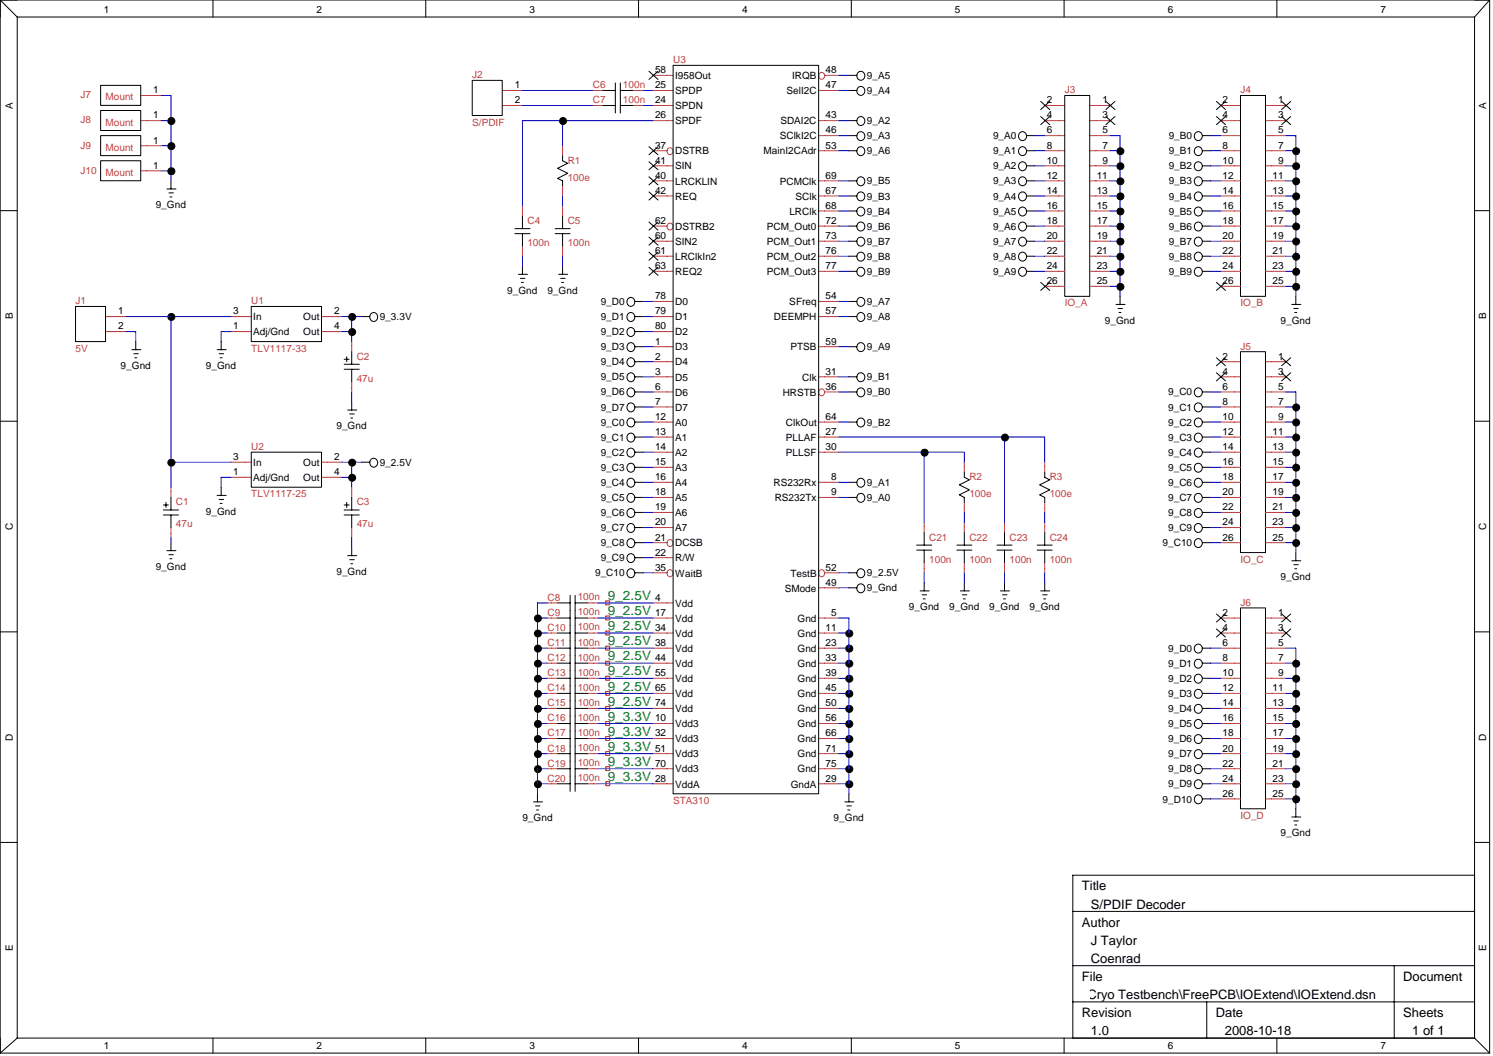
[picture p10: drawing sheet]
<svg xmlns="http://www.w3.org/2000/svg" width="297mm" height="210mm" viewBox="0 0 297 210" stroke-linecap="round" stroke-linejoin="round" font-family="sans-serif">
<g fill="none" stroke="#c04040" stroke-width=".2">
<path d="M28 19h4M99.9 18h4M117.9 18h2M125.9 18h2M129.9 18h4M129.9 15h4M162.9 18h4M164.1 15h2.8M28 24h4M28 29h4M28 34h4M99.9 21h4"/>
<path d="M111.9 29v2M111.9 37v2M117.9 21h2M125.9 21h2M129.9 21h4M129.9 24h4M129.9 30h2.8M129.9 36h4M129.9 33h4M129.9 39h4M162.9 24h4M162.9 30h4"/>
<path d="M162.9 36h4M162.9 39h4M162.9 27h4M207.9 21h3.9M207.9 24h3.9M207.9 30h3.9M207.9 36h3.9M207.9 33h3.9M207.9 39h3.9M207.9 27h3.9M216.8 21h4M216.8 24h4"/>
<path d="M216.8 30h4M216.8 36h4M216.8 33h4M216.8 39h4M216.8 27h4M242.8 21h4M242.8 24h4M242.8 30h4M242.8 36h4M242.8 33h4M242.8 39h4M242.8 27h4"/>
<path d="M251.8 21h4M251.8 24h4M251.8 30h4M251.8 36h4M251.8 33h4M251.8 39h4M251.8 27h4M103.9 41v2M103.9 49v1.9M111.9 41v2M111.9 49v1.9M129.9 59.9h4"/>
<path d="M129.9 48h4M129.9 50.9h4M129.9 45h2.8M129.9 54h4M162.9 59.9h4M162.9 48h4M162.9 50.9h4M162.9 45h4M162.9 54h4M162.9 42h4M207.9 48h3.9M207.9 50.9h3.9"/>
<path d="M207.9 45h3.9M207.9 54h3.9M207.9 42h3.9M207.9 56.9h3.9M216.8 48h4M216.8 50.9h4M216.8 45h4M216.8 54h4M216.8 42h4M216.8 56.9h4M242.8 48h4M242.8 50.9h4"/>
<path d="M242.8 45h4M242.8 54h4M242.8 42h4M242.8 56.9h4M251.8 48h4M251.8 50.9h4M251.8 45h4M251.8 54h4M251.8 42h4M251.8 56.9h4M21 62.9h4M21 65.9h4"/>
<path d="M46 62.9h4M46 65.9h4M64 62.9h4M64 65.9h4M70 67.9v2M70 75.9v2M129.9 68.9h4M129.9 71.9h4M129.9 74.9h4M129.9 77.9h4M129.9 62.9h4M129.9 65.9h4"/>
<path d="M162.9 68.9h4M162.9 74.9h4M162.9 62.9h4M164.1 77.9h2.8M242.8 71.9h4M242.8 74.9h4M242.8 77.9h4M251.8 71.9h4M251.8 74.9h4M251.8 77.9h4M34 96.9v2M46 91.9h4"/>
<path d="M46 94.9h4M64 91.9h4M64 94.9h4M70 96.9v2M129.9 80.9h4M129.9 95.9h4M129.9 98.9h4M129.9 83.9h4M129.9 86.9h4M129.9 89.9h4M129.9 92.9h4M162.9 95.9h4"/>
<path d="M162.9 98.9h4M162.9 83.9h4M162.9 86.9h4M162.9 89.9h4M191.9 91.9v2M191.9 99.9v2M207.9 91.9v2M207.9 99.9v2M242.8 80.9h4M242.8 95.9h4M242.8 98.9h4M242.8 83.9h4"/>
<path d="M242.8 86.9h4M242.8 89.9h4M242.8 92.9h4M251.8 80.9h4M251.8 95.9h4M251.8 98.9h4M251.8 83.9h4M251.8 86.9h4M251.8 89.9h4M251.8 92.9h4M34 104.9v2M70 104.9v2"/>
<path d="M108.9 119.9h2M116.9 119.9h2M129.9 119.9h4M129.9 101.9h4M129.9 104.9h4M129.9 107.9h2.8M129.9 110.9h4M129.9 113.9h2.8M162.9 116.9h4M163.1 113.5a.62 .62 0 0 1 .8 .1 .62 .62 0 0 1 0 .8 .62 .62 0 0 1-.8 .1 .82 .82 0 0 1 0-1zM164.1 113.9h2.8M183.9 103.9v2"/>
<path d="M183.9 111.9v2M191.9 103.9v2M191.9 111.9v2M199.9 103.9v2M199.9 111.9v2M207.9 103.9v2M207.9 111.9v2M242.8 101.9h4M242.8 104.9h4M242.8 107.9h4M251.8 101.9h4M251.8 104.9h4"/>
<path d="M251.8 107.9h4M108.9 122.9h2M108.9 125.9h2M108.9 128.9h2M108.9 131.9h2M108.9 134.9h2M108.9 137.9h2M116.9 122.9h2M116.9 125.9h2M116.9 128.9h2M116.9 131.9h2M116.9 134.9h2"/>
<path d="M116.9 137.9h2M129.9 122.9h4M129.9 125.9h4M129.9 128.9h4M129.9 131.9h4M129.9 134.9h4M129.9 137.9h4M162.9 122.9h4M162.9 125.9h4M162.9 128.9h4M162.9 131.9h4M162.9 134.9h4"/>
<path d="M162.9 137.9h4M242.8 122.9h4M242.8 125.9h4M242.8 128.9h4M242.8 131.9h4M242.8 134.9h4M242.8 137.9h4M251.8 122.9h4M251.8 125.9h4M251.8 128.9h4M251.8 131.9h4M251.8 134.9h4"/>
<path d="M251.8 137.9h4M108.9 143.9h2M108.9 155.9h2M108.9 146.9h2M108.9 140.9h2M108.9 149.9h2M108.9 152.9h2M116.9 143.9h2M116.9 155.9h2M116.9 146.9h2M116.9 140.9h2M116.9 149.9h2"/>
<path d="M116.9 152.9h2M129.9 143.9h4M129.9 155.9h4M129.9 146.9h4M129.9 140.9h4M129.9 149.9h4M129.9 152.9h4M162.9 143.9h4M162.9 155.9h4M162.9 146.9h4M162.9 140.9h4M162.9 149.9h4"/>
<path d="M162.9 152.9h4M242.8 143.9h4M242.8 155.9h4M242.8 146.9h4M242.8 140.9h4M242.8 149.9h4M242.8 152.9h4M242.8 158.9h4M251.8 143.9h4M251.8 155.9h4M251.8 146.9h4M251.8 140.9h4"/>
<path d="M251.8 149.9h4M251.8 152.9h4M251.8 158.9h4"/>
<circle cx="163.4" cy="15" r=".63"/>
<circle cx="133.3" cy="30" r=".64"/>
<circle cx="133.3" cy="45" r=".64"/>
<circle cx="163.4" cy="78" r=".63"/>
<circle cx="133.3" cy="114" r=".64"/>
<circle cx="133.3" cy="108" r=".64"/>
</g>
<g fill="none" stroke="#000" stroke-width=".2">
<path d="M0 0h296.4M0 0v209.4M0 0l3.4 3.4M3.4 3.4h290M3.4 3.4v203M20 17h8v4h-8zM42.4 0v3.4M84.7 0v3.4M94 16h5.9v7h-5.9zM119.9 18h2.5M122.4 16.5v6M123.4 18h2.5"/>
<path d="M123.4 16.5v6M127 0v3.4M129.1 14.2l1.8 1.6M130.9 14.2l-1.8 1.6M133.9 13h29v144.8h-29zM168.9 15h1.6M168.9 18h1.6M169.4 0v3.4M211.7 0v3.4M211.8 19h5v39.9h-5zM246.8 19h5v39.9h-5zM254 0v3.4"/>
<path d="M293.4 3.4v203M296.4 0v209.4M296.4 0l-3 3.4M20 22h8v4h-8zM20 27h8v3.9h-8zM20 32h8v3.9h-8zM33.2 37.6h1.8M33.6 38.4h.9M33.8 39.2h.4M34 36v1.6M111.9 31v1l1 .5-2 1 2 1-2 1 1 .5v1M119.9 21h2.5"/>
<path d="M123.4 21h2.5M129.1 29.2l1.8 1.6M129.1 32.2l1.8 1.6M129.1 35.2l1.8 1.6M129.1 38.2l1.8 1.6M130.9 29.2l-1.8 1.6M130.9 32.2l-1.8 1.6M130.9 35.2l-1.8 1.6M130.9 38.2l-1.8 1.6M168.9 27h1.6M168.9 30h1.6M168.9 36h1.6"/>
<path d="M168.9 39h1.6M168.9 24h1.6M204.3 27h1.5M204.3 30h1.5M204.3 33h1.5M204.3 36h1.5M204.3 39h1.5M207 20.2l1.8 1.6M207 23.2l1.8 1.6M208.8 20.2l-1.8 1.6M208.8 23.2l-1.8 1.6M220 23.2l1.8 1.6"/>
<path d="M220 20.2l1.8 1.6M221.8 23.2l-1.8 1.6M221.8 20.2l-1.8 1.6M239.2 27h1.6M239.2 30h1.6M239.2 33h1.6M239.2 36h1.6M239.2 39h1.6M242 20.2l1.8 1.6M242 23.2l1.8 1.6M243.8 20.2l-1.8 1.6M243.8 23.2l-1.8 1.6"/>
<path d="M255 23.2l1.8 1.6M255 20.2l1.8 1.6M256.8 23.2l-1.8 1.6M256.8 20.2l-1.8 1.6M0 41.9h3.4M102.4 45.5h3M102.4 46.5h3M103.1 54.5h1.8M103.5 55.4h.9M103.7 56.2h.4M103.9 43v2.5M103.9 46.5v2.5"/>
<path d="M103.9 53v1.5M110.4 45.5h3M110.4 46.5h3M111.1 54.5h1.8M111.5 55.4h.9M111.7 56.2h.4M111.9 43v2.5M111.9 46.5v2.5M111.9 53v1.5M126.3 59.9h1.6M129.1 44.2l1.8 1.6M129.1 47.2l1.8 1.5"/>
<path d="M129.1 50.1l1.8 1.7M129.1 53.1l1.8 1.7M130.9 44.2l-1.8 1.6M130.9 47.2l-1.8 1.5M130.9 50.1l-1.8 1.7M130.9 53.1l-1.8 1.7M168.9 42h1.6M168.9 45h1.6M168.9 48h1.6M168.9 50.9h1.6M168.9 54h1.6M168.9 59.9h1.6"/>
<path d="M204.3 42h1.5M204.3 45h1.5M204.3 48h1.5M204.3 50.9h1.5M204.3 54h1.5M207 56.2l1.8 1.5M208.8 56.2l-1.8 1.5M222.8 58.9v1.6M239.2 42h1.6M239.2 45h1.6M239.2 48h1.6M239.2 50.9h1.6"/>
<path d="M239.2 54h1.6M242 56.2l1.8 1.5M243.8 56.2l-1.8 1.5M257.8 58.9v1.6M293.4 41.9h3M15 60.9h6v7h-6zM26.2 69.5h1.8M26.6 70.3h.9M26.8 71.1h.4M27 67.9v1.6M43.2 69.5h1.8M43.6 70.3h.9"/>
<path d="M43.8 71.1h.4M44 67.9v1.6M50 60.9h14v7h-14zM68.5 72.4h3M68.5 73.4h3M68.5 71.4h1M69 70.9v1M70 69.9v2.5M70 73.4v2.5M70 79.9v1.6M72 62.9h1.6M126.3 62.9h1.6"/>
<path d="M126.3 68.9h1.6M126.3 74.9h1.6M126.3 77.9h1.6M126.3 65.9h1.6M126.3 71.9h1.6M168.9 62.9h1.6M168.9 68.9h1.6M168.9 74.9h1.6M168.9 77.9h1.6M222 60.5h1.8M222.4 61.3h.9M222.6 62.1h.4"/>
<path d="M239.2 77.9h1.6M242 71.1l1.8 1.6M242 74.1l1.8 1.6M243.8 71.1l-1.8 1.6M243.8 74.1l-1.8 1.6M246.8 69.9h5v40h-5zM255 74.1l1.8 1.6M255 71.1l1.8 1.6M256.8 74.1l-1.8 1.6M256.8 71.1l-1.8 1.6M257 60.5h1.8M257.4 61.3h.9"/>
<path d="M257.6 62.1h.4M0 83.8h3.4M33 99.9v1M34 98.9v2.5M43.2 98.5h1.8M43.6 99.3h.9M44 96.9v1.6M50 89.9h14v7h-14zM69 99.9v1M69.2 81.5h1.8M69.6 82.3h.9M69.8 83.1h.4"/>
<path d="M70 98.9v2.5M72 91.9h1.6M126.3 95.9h1.6M126.3 98.9h1.6M126.3 83.9h1.6M126.3 80.9h1.6M126.3 86.9h1.6M126.3 89.9h1.6M126.3 92.9h1.6M168.9 95.9h1.6M168.9 98.9h1.6M168.9 83.9h1.6"/>
<path d="M191.9 93.9v1l1 .5-2 1 2 1-2 1 1 .5v1M207.9 93.9v1l.9 .5-2 1 2 1-2 1 1.1 .5v1M239.2 95.9h1.6M239.2 98.9h1.6M239.2 83.9h1.6M239.2 80.9h1.6M239.2 86.9h1.6M239.2 89.9h1.6M239.2 92.9h1.6M293.4 83.8h3M32.5 101.4h3M32.5 102.4h3"/>
<path d="M32.5 100.4h1M33.2 109.5h1.8M33.6 110.3h.9M33.8 111.1h.4M34 102.4v2.5M34 107.9v1.6M43.8 100.1h.4M68.5 101.4h3M68.5 102.4h3M68.5 100.4h1M69.2 110.5h1.8M69.6 111.3h.9"/>
<path d="M69.8 112.1h.4M70 102.4v2.5M70 108.9v1.6M110.9 119.9h2.5M113.4 118.4v39M114.4 118.4v39M114.4 119.9h2.5M126.3 113.9h1.6M126.3 101.9h1.6M126.3 104.9h1.6M126.3 107.9h1.6M126.3 110.9h1.6"/>
<path d="M168.9 113.9h1.6M168.9 116.9h1.6M182.4 108.4h3M182.4 109.4h3M183.1 117.5h1.8M183.5 118.3h.9M183.7 119.1h.4M183.9 105.9v2.5M183.9 109.4v2.5M183.9 115.9v1.6M190.4 108.4h3M190.4 109.4h3"/>
<path d="M191.1 117.5h1.8M191.5 118.3h.9M191.7 119.1h.4M191.9 105.9v2.5M191.9 109.4v2.5M191.9 115.9v1.6M198.3 108.4h3.1M198.3 109.4h3.1M199 117.5h1.8M199.4 118.3h1M199.7 119.1h.3M199.9 105.9v2.5"/>
<path d="M199.9 109.4v2.5M199.9 115.9v1.6M206.4 108.4h2.9M206.4 109.4h2.9M207 117.5h1.8M207.5 118.3h.8M207.6 119.1h.4M207.9 105.9v2.5M207.9 109.4v2.5M207.9 115.9v1.6M239.2 101.9h1.6M239.2 104.9h1.6"/>
<path d="M239.2 107.9h1.6M257 111.5h1.8M257.4 112.3h.9M257.6 113.1h.4M257.8 109.9v1.6M0 125.6h3.4M110.9 122.9h2.5M110.9 125.9h2.5M110.9 128.9h2.5M110.9 131.9h2.5M110.9 134.9h2.5M110.9 137.9h2.5"/>
<path d="M114.4 122.9h2.5M114.4 125.9h2.5M114.4 128.9h2.5M114.4 131.9h2.5M114.4 134.9h2.5M114.4 137.9h2.5M239.2 128.9h1.6M239.2 131.9h1.6M239.2 134.9h1.6M239.2 137.9h1.6M242 122.1l1.8 1.6M242 125.1l1.8 1.6"/>
<path d="M243.8 122.1l-1.8 1.6M243.8 125.1l-1.8 1.6M246.8 120.9h5v39.9h-5zM255 125.1l1.8 1.6M255 122.1l1.8 1.6M256.8 125.1l-1.8 1.6M256.8 122.1l-1.8 1.6M293.4 125.6h3M106.1 159.4h1.8M106.9 157.9v1.5M110.9 149.9h2.5M110.9 152.9h2.5"/>
<path d="M110.9 146.9h2.5M110.9 143.9h2.5M110.9 140.9h2.5M110.9 155.9h2.5M114.4 149.9h2.5M114.4 152.9h2.5M114.4 146.9h2.5M114.4 143.9h2.5M114.4 140.9h2.5M114.4 155.9h2.5M168.1 159.4h1.8M168.9 157.9v1.5"/>
<path d="M239.2 149.9h1.6M239.2 152.9h1.6M239.2 146.9h1.6M239.2 143.9h1.6M239.2 140.9h1.6M239.2 155.9h1.6M239.2 158.9h1.6M0 167.5h3.4M106.5 160.3h.9M106.7 161.1h.4M168.5 160.3h.9M168.7 161.1h.4"/>
<path d="M257 162.5h1.8M257.4 163.2h.9M257.6 164h.4M257.8 160.8v1.7M293.4 174h-80v32.4M293.4 167.5h3M213.4 181.2h80M213.4 192h80M213.4 199.2h80M240.1 199.2v7.2M277.4 192v14.4M0 209.4h296.4"/>
<path d="M3.4 206.4h290M3.4 206.4l-3.4 3M42.4 206.4v3M84.7 206.4v3M127 206.4v3M169.4 206.4v3M211.7 206.4v3M254 206.4v3M293.4 206.4l3 3"/>
<circle cx="171.2" cy="15" r=".84"/>
<circle cx="171.2" cy="18" r=".84"/>
<circle cx="171.2" cy="24" r=".84"/>
<circle cx="171.2" cy="27" r=".84"/>
<circle cx="171.2" cy="39" r=".84"/>
<circle cx="171.2" cy="30" r=".84"/>
<circle cx="171.2" cy="36" r=".84"/>
<circle cx="203.4" cy="33" r=".84"/>
<circle cx="203.4" cy="27" r=".84"/>
<circle cx="203.4" cy="30" r=".84"/>
<circle cx="203.4" cy="39" r=".84"/>
<circle cx="203.4" cy="36" r=".84"/>
<circle cx="238.4" cy="33" r=".84"/>
<circle cx="238.4" cy="30" r=".84"/>
<circle cx="238.4" cy="27" r=".84"/>
<circle cx="238.4" cy="39" r=".84"/>
<circle cx="238.4" cy="36" r=".84"/>
<circle cx="125.5" cy="60" r=".83"/>
<circle cx="171.2" cy="48" r=".84"/>
<circle cx="171.2" cy="42" r=".84"/>
<circle cx="171.2" cy="45" r=".84"/>
<circle cx="171.2" cy="51" r=".84"/>
<circle cx="171.2" cy="60" r=".84"/>
<circle cx="171.2" cy="54" r=".84"/>
<circle cx="203.4" cy="48" r=".84"/>
<circle cx="203.4" cy="42" r=".84"/>
<circle cx="203.4" cy="45" r=".84"/>
<circle cx="203.4" cy="51" r=".84"/>
<circle cx="203.4" cy="54" r=".84"/>
<circle cx="238.4" cy="48" r=".84"/>
<circle cx="238.4" cy="42" r=".84"/>
<circle cx="238.4" cy="45" r=".84"/>
<circle cx="238.4" cy="51" r=".84"/>
<circle cx="238.4" cy="54" r=".84"/>
<circle cx="74.3" cy="63" r=".83"/>
<circle cx="125.5" cy="66" r=".83"/>
<circle cx="125.5" cy="75" r=".83"/>
<circle cx="125.5" cy="69" r=".83"/>
<circle cx="125.5" cy="78" r=".83"/>
<circle cx="125.5" cy="63" r=".83"/>
<circle cx="125.5" cy="72" r=".83"/>
<circle cx="171.2" cy="75" r=".84"/>
<circle cx="171.2" cy="78" r=".84"/>
<circle cx="171.2" cy="69" r=".84"/>
<circle cx="171.2" cy="63" r=".84"/>
<circle cx="238.4" cy="78" r=".84"/>
<circle cx="74.3" cy="92" r=".83"/>
<circle cx="125.5" cy="96" r=".83"/>
<circle cx="125.5" cy="84" r=".83"/>
<circle cx="125.5" cy="90" r=".83"/>
<circle cx="125.5" cy="99" r=".83"/>
<circle cx="125.5" cy="93" r=".83"/>
<circle cx="125.5" cy="81" r=".83"/>
<circle cx="125.5" cy="87" r=".83"/>
<circle cx="171.2" cy="96" r=".84"/>
<circle cx="171.2" cy="84" r=".84"/>
<circle cx="171.2" cy="99" r=".84"/>
<circle cx="238.4" cy="96" r=".84"/>
<circle cx="238.4" cy="84" r=".84"/>
<circle cx="238.4" cy="90" r=".84"/>
<circle cx="238.4" cy="99" r=".84"/>
<circle cx="238.4" cy="93" r=".84"/>
<circle cx="238.4" cy="81" r=".84"/>
<circle cx="238.4" cy="87" r=".84"/>
<circle cx="125.5" cy="114" r=".83"/>
<circle cx="125.5" cy="105" r=".83"/>
<circle cx="125.5" cy="108" r=".83"/>
<circle cx="125.5" cy="102" r=".83"/>
<circle cx="125.5" cy="110.9" r=".83"/>
<circle cx="171.2" cy="114" r=".84"/>
<circle cx="171.2" cy="117" r=".84"/>
<circle cx="238.4" cy="105" r=".84"/>
<circle cx="238.4" cy="108" r=".84"/>
<circle cx="238.4" cy="102" r=".84"/>
<circle cx="238.4" cy="131.9" r=".84"/>
<circle cx="238.4" cy="128.9" r=".84"/>
<circle cx="238.4" cy="137.9" r=".84"/>
<circle cx="238.4" cy="134.9" r=".84"/>
<circle cx="238.4" cy="149.9" r=".84"/>
<circle cx="238.4" cy="140.9" r=".84"/>
<circle cx="238.4" cy="158.9" r=".84"/>
<circle cx="238.4" cy="155.9" r=".84"/>
<circle cx="238.4" cy="146.9" r=".84"/>
<circle cx="238.4" cy="152.9" r=".84"/>
<circle cx="238.4" cy="143.9" r=".84"/>
</g>
<g fill="none" stroke="#00f" stroke-width=".2">
<path d="M32 19h2v17M103.9 18h14M127.9 18h2M166.9 15h2M166.9 18h2M32 24h2M32 34h2M32 29h2M103.9 21h14M111.9 24v5M111.9 39v2M127.9 21h2"/>
<path d="M129.9 24h-26v17M166.9 24h2M166.9 39h2M166.9 36h2M166.9 30h2M166.9 27h2M205.8 39h2.1M205.8 36h2.1M205.8 33h2.1M205.8 30h2.1M205.8 27h2.1M220.8 27h2v31.9"/>
<path d="M220.8 39h2M220.8 36h2M220.8 33h2M220.8 30h2M240.8 39h2M240.8 36h2M240.8 33h2M240.8 30h2M240.8 27h2M255.8 39h2M255.8 36h2M255.8 33h2"/>
<path d="M255.8 30h2M255.8 27h2v31.9M103.9 50.9v2.1M111.9 50.9v2.1M127.9 59.9h2M166.9 54h2M166.9 50.9h2M166.9 48h2M166.9 45h2M166.9 42h2M166.9 59.9h2M205.8 54h2.1"/>
<path d="M205.8 50.9h2.1M205.8 48h2.1M205.8 45h2.1M205.8 42h2.1M220.8 56.9h2M220.8 54h2M220.8 50.9h2M220.8 48h2M220.8 45h2M220.8 42h2M240.8 54h2M240.8 50.9h2"/>
<path d="M240.8 48h2M240.8 45h2M240.8 42h2M255.8 56.9h2M255.8 54h2M255.8 50.9h2M255.8 48h2M255.8 45h2M255.8 42h2M25 62.9h21M25 65.9h2v2M34 62.9v34"/>
<path d="M46 65.9h-2v2M68 62.9h4M68 65.9h2M70 62.9v5M70 77.9v2M127.9 62.9h2M127.9 68.9h2M127.9 74.9h2M127.9 77.9h2M127.9 65.9h2M127.9 71.9h2M166.9 62.9h2"/>
<path d="M166.9 68.9h2M166.9 74.9h2M166.9 77.9h2M240.8 77.9h2M255.8 77.9h2v32M34 91.9h12M46 94.9h-2v2M68 94.9h2M68 91.9h4M70 91.9v5M127.9 89.9h2M127.9 86.9h2"/>
<path d="M127.9 95.9h2M127.9 98.9h2M127.9 83.9h2M127.9 92.9h2M127.9 80.9h2M166.9 89.9h25v2M166.9 86.9h41v5M166.9 95.9h2M166.9 98.9h2M166.9 83.9h2M183.9 89.9v14M199.9 86.9v17"/>
<path d="M240.8 89.9h2M240.8 86.9h2M240.8 95.9h2M240.8 98.9h2M240.8 83.9h2M240.8 92.9h2M240.8 80.9h2M255.8 89.9h2M255.8 86.9h2M255.8 95.9h2M255.8 98.9h2M255.8 83.9h2"/>
<path d="M255.8 92.9h2M255.8 80.9h2M34 106.9v1M70 106.9v2M108.9 119.9h-2v3M118.9 119.9h11M127.9 113.9h2M127.9 107.9h2M127.9 104.9h2M127.9 101.9h2M127.9 110.9h2M166.9 113.9h2"/>
<path d="M166.9 116.9h2M183.9 113.9v2M191.9 101.9v2M191.9 113.9v2M199.9 113.9v2M207.9 101.9v2M207.9 113.9v2M240.8 107.9h2M240.8 104.9h2M240.8 101.9h2M255.8 107.9h2M255.8 104.9h2"/>
<path d="M255.8 101.9h2M106.9 122.9v18M106.9 137.9h2M106.9 134.9h2M106.9 131.9h2M106.9 128.9h2M106.9 125.9h2M106.9 122.9h2M118.9 137.9h11M118.9 134.9h11M118.9 131.9h11M118.9 128.9h11"/>
<path d="M118.9 125.9h11M118.9 122.9h11M166.9 122.9h2v35M166.9 137.9h2M166.9 134.9h2M166.9 131.9h2M166.9 128.9h2M166.9 125.9h2M240.8 137.9h2M240.8 134.9h2M240.8 131.9h2M240.8 128.9h2"/>
<path d="M255.8 137.9h2M255.8 134.9h2M255.8 131.9h2M255.8 128.9h2v31.9M106.9 155.9h2M106.9 152.9h2M106.9 149.9h2M106.9 146.9h2M106.9 143.9h2M106.9 140.9h2M106.9 140.9v17M118.9 155.9h11"/>
<path d="M118.9 152.9h11M118.9 149.9h11M118.9 146.9h11M118.9 143.9h11M118.9 140.9h11M166.9 155.9h2M166.9 152.9h2M166.9 149.9h2M166.9 146.9h2M166.9 143.9h2M166.9 140.9h2M240.8 155.9h2"/>
<path d="M240.8 152.9h2M240.8 149.9h2M240.8 146.9h2M240.8 143.9h2M240.8 140.9h2M240.8 158.9h2M255.8 155.9h2M255.8 152.9h2M255.8 149.9h2M255.8 146.9h2M255.8 143.9h2M255.8 140.9h2"/>
<path d="M255.8 158.9h2"/>
</g>
<g fill="#000" stroke="#000" stroke-width=".2">
<circle cx="34.1" cy="24.1" r=".7"/>
<circle cx="34.1" cy="34.1" r=".7"/>
<circle cx="34.1" cy="29.1" r=".7"/>
<circle cx="112" cy="24.1" r=".69"/>
<circle cx="222.9" cy="39" r=".69"/>
<circle cx="222.9" cy="36.1" r=".69"/>
<circle cx="222.9" cy="33" r=".69"/>
<circle cx="222.9" cy="30.1" r=".69"/>
<circle cx="257.9" cy="39" r=".69"/>
<circle cx="257.9" cy="36.1" r=".69"/>
<circle cx="257.9" cy="33" r=".69"/>
<circle cx="257.9" cy="30.1" r=".69"/>
<circle cx="222.9" cy="54" r=".69"/>
<circle cx="222.9" cy="42" r=".69"/>
<circle cx="222.9" cy="45" r=".69"/>
<circle cx="222.9" cy="51" r=".69"/>
<circle cx="222.9" cy="48" r=".69"/>
<circle cx="222.9" cy="57" r=".69"/>
<circle cx="257.9" cy="54" r=".69"/>
<circle cx="257.9" cy="42" r=".69"/>
<circle cx="257.9" cy="45" r=".69"/>
<circle cx="257.9" cy="48" r=".69"/>
<circle cx="257.9" cy="51" r=".69"/>
<circle cx="257.9" cy="57" r=".69"/>
<circle cx="34.1" cy="63" r=".7"/>
<circle cx="70.1" cy="63" r=".69"/>
<circle cx="70.1" cy="66" r=".69"/>
<circle cx="34.1" cy="92" r=".7"/>
<circle cx="70.1" cy="95" r=".69"/>
<circle cx="70.1" cy="92" r=".69"/>
<circle cx="184" cy="90" r=".7"/>
<circle cx="199.9" cy="87" r=".69"/>
<circle cx="257.9" cy="84" r=".69"/>
<circle cx="257.9" cy="99" r=".69"/>
<circle cx="257.9" cy="90" r=".69"/>
<circle cx="257.9" cy="81" r=".69"/>
<circle cx="257.9" cy="87" r=".69"/>
<circle cx="257.9" cy="96" r=".69"/>
<circle cx="257.9" cy="93" r=".69"/>
<circle cx="257.9" cy="105" r=".69"/>
<circle cx="257.9" cy="108" r=".69"/>
<circle cx="257.9" cy="102" r=".69"/>
<circle cx="107" cy="129" r=".69"/>
<circle cx="107" cy="132" r=".69"/>
<circle cx="107" cy="123" r=".69"/>
<circle cx="107" cy="135" r=".69"/>
<circle cx="107" cy="138" r=".69"/>
<circle cx="107" cy="126" r=".69"/>
<circle cx="169" cy="129" r=".7"/>
<circle cx="169" cy="132" r=".7"/>
<circle cx="169" cy="138" r=".7"/>
<circle cx="169" cy="135" r=".7"/>
<circle cx="169" cy="126" r=".7"/>
<circle cx="257.9" cy="132" r=".69"/>
<circle cx="257.9" cy="135" r=".69"/>
<circle cx="257.9" cy="138" r=".69"/>
<circle cx="107" cy="143.9" r=".69"/>
<circle cx="107" cy="152.9" r=".69"/>
<circle cx="107" cy="141" r=".69"/>
<circle cx="107" cy="150" r=".69"/>
<circle cx="107" cy="155.9" r=".69"/>
<circle cx="107" cy="146.9" r=".69"/>
<circle cx="169" cy="144" r=".7"/>
<circle cx="169" cy="152.9" r=".7"/>
<circle cx="169" cy="150" r=".7"/>
<circle cx="169" cy="141" r=".7"/>
<circle cx="169" cy="147" r=".7"/>
<circle cx="169" cy="155.9" r=".7"/>
<circle cx="257.9" cy="143.9" r=".69"/>
<circle cx="257.9" cy="158.9" r=".69"/>
<circle cx="257.9" cy="152.9" r=".69"/>
<circle cx="257.9" cy="141" r=".69"/>
<circle cx="257.9" cy="150" r=".69"/>
<circle cx="257.9" cy="155.9" r=".69"/>
<circle cx="257.9" cy="146.9" r=".69"/>
</g>
<g fill="none" stroke="#f00" stroke-width=".2">
<path d="M120.5 119.5h.8v.8h-.8zM120.5 122.5h.8v.8h-.8zM120.5 125.5h.8v.8h-.8zM120.5 128.5h.8v.8h-.8zM120.5 131.5h.8v.7h-.8zM120.5 134.5h.8v.8h-.8zM120.5 137.5h.8v.7h-.8zM120.5 149.5h.8v.7h-.8zM120.5 152.5h.8v.7h-.8zM120.5 146.5h.8v.7h-.8zM120.5 143.5h.8v.8h-.8zM120.5 140.5h.8v.7h-.8z"/>
<path d="M120.5 155.4h.8v.8h-.8z"/>
</g>
<g font-size="2.6" fill="#008020">
<text x="120.9" y="119.3">9_2.5V</text>
<text x="120.9" y="122.3">9_2.5V</text>
<text x="120.9" y="125.3">9_2.5V</text>
<text x="120.9" y="128.3">9_2.5V</text>
<text x="120.9" y="131.3">9_2.5V</text>
<text x="120.9" y="134.3">9_2.5V</text>
<text x="120.9" y="137.3">9_2.5V</text>
<text x="120.9" y="143.3">9_3.3V</text>
<text x="120.9" y="140.3">9_2.5V</text>
<text x="120.9" y="149.3">9_3.3V</text>
<text x="120.9" y="146.3">9_3.3V</text>
<text x="120.9" y="152.3">9_3.3V</text>
<text x="120.9" y="155.3">9_3.3V</text>
</g>
<g font-size="2.6">
<text x="215.2" y="177.1">Title</text>
<text x="215.2" y="184.3">Author</text>
<text x="217" y="180.7">S/PDIF Decoder</text>
<text x="217" y="187.9">J Taylor</text>
<text x="217" y="191.5">Coenrad</text>
<text x="215.2" y="195.1">File</text>
<text x="279.2" y="195.1">Document</text>
<text x="215.2" y="202.2">Revision</text>
<text x="216.3" y="198.6">Cryo Testbench\FreePCB\IOExtend\IOExtend.dsn</text>
<text x="241.9" y="202.2">Date</text>
<text x="279.2" y="202.2">Sheets</text>
<text x="217" y="205.8">1.0</text>
<text x="243.7" y="205.8">2008-10-18</text>
<text x="281" y="205.8">1 of 1</text>
</g>
<g font-size="2">
<text x="20.7" y="2.6">1</text>
<text x="63" y="2.6">2</text>
<text x="105.3" y="2.6">3</text>
<text x="147.7" y="2.6">4</text>
<text x="190" y="2.6">5</text>
<text x="232.3" y="2.6">6</text>
<text x="274.7" y="2.6">7</text>
<text x="102.4" y="17.6">1</text>
<text x="130.3" y="17.6">25</text>
<text x="130.3" y="14.6">58</text>
<text x="134.3" y="15.7">I958Out</text>
<text x="157.6" y="15.7">IRQB</text>
<text x="164.3" y="14.6">48</text>
<text x="164.3" y="17.6">47</text>
<text x="172.5" y="15.7">9_A5</text>
<text x="2.6" y="21.6" transform="rotate(-90 2.6 21.6)">A</text>
<text x="30.5" y="18.6">1</text>
<text x="30.5" y="23.6">1</text>
<text x="102.4" y="20.6">2</text>
<text x="130.3" y="20.6">24</text>
<text x="130.3" y="23.6">26</text>
<text x="134.3" y="21.7">SPDN</text>
<text x="134.3" y="18.7">SPDP</text>
<text x="156.5" y="18.7">SelI2C</text>
<text x="164.3" y="23.6">43</text>
<text x="172.5" y="18.7">9_A4</text>
<text x="208.3" y="23.6">4</text>
<text x="208.3" y="20.6">2</text>
<text x="219.3" y="20.6">1</text>
<text x="219.3" y="23.6">3</text>
<text x="243.2" y="23.6">4</text>
<text x="243.2" y="20.6">2</text>
<text x="254.3" y="20.6">1</text>
<text x="254.3" y="23.6">3</text>
<text x="295.7" y="21.6" transform="rotate(-90 295.7 21.6)">A</text>
<text x="30.5" y="28.6">1</text>
<text x="130.3" y="29.5">37</text>
<text x="134.3" y="24.7">SPDF</text>
<text x="155.1" y="27.7">SClkI2C</text>
<text x="155.3" y="24.7">SDAI2C</text>
<text x="164.2" y="29.5">53</text>
<text x="164.3" y="26.5">46</text>
<text x="172.5" y="24.7">9_A2</text>
<text x="172.5" y="27.7">9_A3</text>
<text x="197.6" y="27.7">9_A0</text>
<text x="208.3" y="29.5">8</text>
<text x="208.3" y="26.5">6</text>
<text x="219.3" y="26.5">5</text>
<text x="219.3" y="29.5">7</text>
<text x="232.5" y="27.7">9_B0</text>
<text x="243.2" y="29.5">8</text>
<text x="243.2" y="26.5">6</text>
<text x="254.3" y="26.5">5</text>
<text x="254.3" y="29.5">7</text>
<text x="30.5" y="33.5">1</text>
<text x="130.3" y="35.5">40</text>
<text x="130.3" y="32.6">41</text>
<text x="134.3" y="30.7">DSTRB</text>
<text x="134.3" y="33.7">SIN</text>
<text x="151.9" y="30.7">MainI2CAdr</text>
<text x="164.2" y="35.5">69</text>
<text x="172.5" y="30.7">9_A6</text>
<text x="197.6" y="30.7">9_A1</text>
<text x="197.6" y="33.7">9_A2</text>
<text x="208.3" y="32.6">10</text>
<text x="208.3" y="35.5">12</text>
<text x="218.2" y="35.5">11</text>
<text x="219.3" y="32.6">9</text>
<text x="232.5" y="30.7">9_B1</text>
<text x="232.5" y="33.7">9_B2</text>
<text x="243.2" y="32.6">10</text>
<text x="243.2" y="35.5">12</text>
<text x="253.2" y="35.5">11</text>
<text x="254.3" y="32.6">9</text>
<text x="31" y="41.4">9_Gnd</text>
<text x="130.3" y="38.5">42</text>
<text x="134.3" y="36.7">LRCKLIN</text>
<text x="134.3" y="39.7">REQ</text>
<text x="155.2" y="36.7">PCMClk</text>
<text x="158.3" y="39.7">SClk</text>
<text x="164.2" y="41.5">68</text>
<text x="164.2" y="38.5">67</text>
<text x="172.5" y="36.7">9_B5</text>
<text x="172.5" y="39.7">9_B3</text>
<text x="197.6" y="36.7">9_A3</text>
<text x="197.6" y="39.7">9_A4</text>
<text x="208.3" y="38.5">14</text>
<text x="208.3" y="41.5">16</text>
<text x="218.2" y="38.5">13</text>
<text x="218.2" y="41.5">15</text>
<text x="232.5" y="36.7">9_B3</text>
<text x="232.5" y="39.7">9_B4</text>
<text x="243.2" y="38.5">14</text>
<text x="243.2" y="41.5">16</text>
<text x="253.2" y="38.5">13</text>
<text x="253.2" y="41.5">15</text>
<text x="130.3" y="47.5">60</text>
<text x="130.3" y="44.5">62</text>
<text x="134.3" y="45.7">DSTRB2</text>
<text x="152.6" y="45.7">PCM_Out0</text>
<text x="157.1" y="42.7">LRClk</text>
<text x="164.2" y="44.5">72</text>
<text x="164.2" y="47.5">73</text>
<text x="172.5" y="42.7">9_B4</text>
<text x="172.5" y="45.7">9_B6</text>
<text x="197.6" y="42.7">9_A5</text>
<text x="197.6" y="45.7">9_A6</text>
<text x="208.3" y="44.5">18</text>
<text x="208.3" y="47.5">20</text>
<text x="218.2" y="44.5">17</text>
<text x="218.2" y="47.5">19</text>
<text x="232.5" y="42.7">9_B5</text>
<text x="232.5" y="45.7">9_B6</text>
<text x="243.2" y="44.5">18</text>
<text x="243.2" y="47.5">20</text>
<text x="253.2" y="44.5">17</text>
<text x="253.2" y="47.5">19</text>
<text x="130.3" y="50.5">61</text>
<text x="130.3" y="53.5">63</text>
<text x="134.3" y="48.7">SIN2</text>
<text x="134.3" y="51.7">LRClkIn2</text>
<text x="152.6" y="48.7">PCM_Out1</text>
<text x="152.6" y="51.7">PCM_Out2</text>
<text x="164.2" y="50.5">76</text>
<text x="164.2" y="53.5">77</text>
<text x="172.5" y="48.7">9_B7</text>
<text x="172.5" y="51.7">9_B8</text>
<text x="197.6" y="48.7">9_A7</text>
<text x="197.6" y="51.7">9_A8</text>
<text x="208.3" y="50.5">22</text>
<text x="208.3" y="53.5">24</text>
<text x="218.2" y="50.5">21</text>
<text x="218.2" y="53.5">23</text>
<text x="232.5" y="48.7">9_B7</text>
<text x="232.5" y="51.7">9_B8</text>
<text x="243.2" y="50.5">22</text>
<text x="243.2" y="53.5">24</text>
<text x="253.2" y="50.5">21</text>
<text x="253.2" y="53.5">23</text>
<text x="100.9" y="58.4">9_Gnd</text>
<text x="108.9" y="58.4">9_Gnd</text>
<text x="130.3" y="59.5">78</text>
<text x="134.3" y="54.7">REQ2</text>
<text x="152.6" y="54.7">PCM_Out3</text>
<text x="164.3" y="59.5">54</text>
<text x="172.5" y="54.7">9_B9</text>
<text x="197.6" y="54.7">9_A9</text>
<text x="208.3" y="56.5">26</text>
<text x="218.2" y="56.5">25</text>
<text x="232.5" y="54.7">9_B9</text>
<text x="243.2" y="56.5">26</text>
<text x="253.2" y="56.5">25</text>
<text x="2.6" y="63.5" transform="rotate(-90 2.6 63.5)">B</text>
<text x="23.5" y="62.5">1</text>
<text x="23.5" y="65.5">2</text>
<text x="46.4" y="65.5">1</text>
<text x="46.4" y="62.5">3</text>
<text x="50.4" y="63.7">In</text>
<text x="60.3" y="63.7">Out</text>
<text x="66.5" y="62.5">2</text>
<text x="66.5" y="65.5">4</text>
<text x="75.6" y="63.6">9_3.3V</text>
<text x="119.5" y="60.7">9_D0</text>
<text x="119.5" y="63.6">9_D1</text>
<text x="130.3" y="62.5">79</text>
<text x="130.3" y="65.5">80</text>
<text x="134.3" y="60.7">D0</text>
<text x="134.3" y="63.7">D1</text>
<text x="153.9" y="63.7">DEEMPH</text>
<text x="157" y="60.7">SFreq</text>
<text x="164.3" y="62.5">57</text>
<text x="172.5" y="60.7">9_A7</text>
<text x="172.5" y="63.6">9_A8</text>
<text x="219.8" y="64.4">9_Gnd</text>
<text x="254.8" y="64.4">9_Gnd</text>
<text x="295.7" y="63.5" transform="rotate(-90 295.7 63.5)">B</text>
<text x="50.4" y="66.7">Adj/Gnd</text>
<text x="60.3" y="66.7">Out</text>
<text x="119.5" y="66.7">9_D2</text>
<text x="119.5" y="69.7">9_D3</text>
<text x="130.3" y="68.5">1</text>
<text x="130.3" y="71.5">2</text>
<text x="134.3" y="69.7">D3</text>
<text x="134.3" y="66.7">D2</text>
<text x="157.2" y="69.7">PTSB</text>
<text x="164.3" y="68.5">59</text>
<text x="172.5" y="69.7">9_A9</text>
<text x="243.2" y="71.5">2</text>
<text x="254.3" y="71.5">1</text>
<text x="24" y="73.4">9_Gnd</text>
<text x="41" y="73.4">9_Gnd</text>
<text x="119.5" y="72.6">9_D4</text>
<text x="119.5" y="75.6">9_D5</text>
<text x="130.3" y="74.5">3</text>
<text x="130.3" y="77.5">6</text>
<text x="134.3" y="72.7">D4</text>
<text x="134.3" y="75.7">D5</text>
<text x="159.6" y="75.7">Clk</text>
<text x="164.2" y="77.5">36</text>
<text x="164.3" y="74.5">31</text>
<text x="172.5" y="75.6">9_B1</text>
<text x="243.2" y="77.5">6</text>
<text x="243.2" y="74.5">4</text>
<text x="254.3" y="74.5">3</text>
<text x="254.3" y="77.5">5</text>
<text x="119.5" y="78.6">9_D6</text>
<text x="119.5" y="81.6">9_D7</text>
<text x="130.3" y="80.5">7</text>
<text x="130.3" y="83.5">12</text>
<text x="134.3" y="78.7">D6</text>
<text x="134.3" y="81.7">D7</text>
<text x="155.7" y="78.7">HRSTB</text>
<text x="164.2" y="83.5">64</text>
<text x="172.5" y="78.6">9_B0</text>
<text x="232.4" y="78.6">9_C0</text>
<text x="232.4" y="81.6">9_C1</text>
<text x="243.2" y="83.5">10</text>
<text x="243.2" y="80.5">8</text>
<text x="254.3" y="80.5">7</text>
<text x="254.3" y="83.5">9</text>
<text x="66.9" y="85.4">9_Gnd</text>
<text x="119.5" y="84.6">9_C0</text>
<text x="119.5" y="87.6">9_C1</text>
<text x="130.3" y="86.5">13</text>
<text x="130.3" y="89.5">14</text>
<text x="134.3" y="84.7">A0</text>
<text x="134.3" y="87.7">A1</text>
<text x="156.4" y="87.7">PLLAF</text>
<text x="156.4" y="84.7">ClkOut</text>
<text x="164.3" y="86.5">27</text>
<text x="164.3" y="89.5">30</text>
<text x="172.5" y="84.6">9_B2</text>
<text x="232.4" y="84.6">9_C2</text>
<text x="232.4" y="87.6">9_C3</text>
<text x="243.2" y="86.5">12</text>
<text x="243.2" y="89.5">14</text>
<text x="253.2" y="86.5">11</text>
<text x="253.2" y="89.5">13</text>
<text x="46.4" y="94.5">1</text>
<text x="46.4" y="91.5">3</text>
<text x="50.4" y="95.7">Adj/Gnd</text>
<text x="50.4" y="92.6">In</text>
<text x="60.3" y="92.6">Out</text>
<text x="60.3" y="95.7">Out</text>
<text x="66.5" y="91.5">2</text>
<text x="66.5" y="94.5">4</text>
<text x="75.6" y="92.6">9_2.5V</text>
<text x="119.5" y="90.6">9_C2</text>
<text x="119.5" y="93.6">9_C3</text>
<text x="130.3" y="92.5">15</text>
<text x="130.3" y="95.5">16</text>
<text x="134.3" y="90.7">A2</text>
<text x="134.3" y="93.6">A3</text>
<text x="156.4" y="90.7">PLLSF</text>
<text x="165.4" y="95.5">8</text>
<text x="232.4" y="90.6">9_C4</text>
<text x="232.4" y="93.6">9_C5</text>
<text x="243.2" y="92.5">16</text>
<text x="243.2" y="95.5">18</text>
<text x="253.2" y="92.5">15</text>
<text x="253.2" y="95.5">17</text>
<text x="119.5" y="96.6">9_C4</text>
<text x="119.5" y="99.6">9_C5</text>
<text x="130.3" y="98.5">18</text>
<text x="130.3" y="101.5">19</text>
<text x="134.3" y="96.6">A4</text>
<text x="134.3" y="99.7">A5</text>
<text x="153.9" y="96.6">RS232Rx</text>
<text x="154.1" y="99.7">RS232Tx</text>
<text x="165.4" y="98.5">9</text>
<text x="172.5" y="96.6">9_A1</text>
<text x="172.5" y="99.6">9_A0</text>
<text x="232.4" y="96.6">9_C6</text>
<text x="232.4" y="99.6">9_C7</text>
<text x="243.2" y="98.5">20</text>
<text x="243.2" y="101.5">22</text>
<text x="253.2" y="98.5">19</text>
<text x="253.2" y="101.5">21</text>
<text x="2.6" y="105.4" transform="rotate(-90 2.6 105.4)">C</text>
<text x="41" y="102.4">9_Gnd</text>
<text x="119.5" y="102.6">9_C6</text>
<text x="119.5" y="105.6">9_C7</text>
<text x="130.3" y="104.5">20</text>
<text x="130.3" y="107.5">21</text>
<text x="134.3" y="102.6">A6</text>
<text x="134.3" y="105.6">A7</text>
<text x="232.4" y="102.6">9_C8</text>
<text x="232.4" y="105.6">9_C9</text>
<text x="243.2" y="104.5">24</text>
<text x="243.2" y="107.5">26</text>
<text x="253.2" y="104.5">23</text>
<text x="253.2" y="107.5">25</text>
<text x="295.7" y="105.4" transform="rotate(-90 295.7 105.4)">C</text>
<text x="31" y="113.3">9_Gnd</text>
<text x="119.5" y="108.6">9_C8</text>
<text x="119.5" y="111.6">9_C9</text>
<text x="130.3" y="110.5">22</text>
<text x="130.3" y="113.5">35</text>
<text x="134.3" y="108.6">DCSB</text>
<text x="134.3" y="111.6">R/W</text>
<text x="164.3" y="113.5">52</text>
<text x="231.3" y="108.6">9_C10</text>
<text x="66.9" y="114.3">9_Gnd</text>
<text x="118.4" y="114.6">9_C10</text>
<text x="130.3" y="119.5">4</text>
<text x="134.3" y="114.6">WaitB</text>
<text x="156.1" y="117.6">SMode</text>
<text x="157.2" y="114.6">TestB</text>
<text x="164.3" y="116.5">49</text>
<text x="172.5" y="114.6">9_2.5V</text>
<text x="172.5" y="117.6">9_Gnd</text>
<text x="254.8" y="115.4">9_Gnd</text>
<text x="130.3" y="122.5">17</text>
<text x="130.3" y="125.5">34</text>
<text x="134.3" y="120.6">Vdd</text>
<text x="134.3" y="123.6">Vdd</text>
<text x="158.7" y="123.6">Gnd</text>
<text x="164.3" y="125.5">11</text>
<text x="165.4" y="122.5">5</text>
<text x="180.8" y="121.3">9_Gnd</text>
<text x="188.8" y="121.3">9_Gnd</text>
<text x="196.8" y="121.3">9_Gnd</text>
<text x="204.8" y="121.3">9_Gnd</text>
<text x="243.2" y="125.5">4</text>
<text x="243.2" y="122.5">2</text>
<text x="254.3" y="122.5">1</text>
<text x="254.3" y="125.5">3</text>
<text x="130.3" y="128.5">38</text>
<text x="130.3" y="131.4">44</text>
<text x="134.3" y="126.6">Vdd</text>
<text x="134.3" y="129.6">Vdd</text>
<text x="158.7" y="126.6">Gnd</text>
<text x="158.7" y="129.6">Gnd</text>
<text x="164.3" y="128.5">23</text>
<text x="164.3" y="131.4">33</text>
<text x="232.4" y="129.6">9_D0</text>
<text x="243.2" y="131.4">8</text>
<text x="243.2" y="128.5">6</text>
<text x="254.3" y="128.5">5</text>
<text x="254.3" y="131.4">7</text>
<text x="130.3" y="134.5">55</text>
<text x="130.3" y="137.5">65</text>
<text x="134.3" y="132.6">Vdd</text>
<text x="134.3" y="135.6">Vdd</text>
<text x="158.7" y="132.6">Gnd</text>
<text x="158.7" y="135.6">Gnd</text>
<text x="164.3" y="134.5">39</text>
<text x="164.3" y="137.5">45</text>
<text x="232.4" y="132.6">9_D1</text>
<text x="232.4" y="135.6">9_D2</text>
<text x="243.2" y="134.5">10</text>
<text x="243.2" y="137.5">12</text>
<text x="253.2" y="137.5">11</text>
<text x="254.3" y="134.5">9</text>
<text x="130.3" y="143.4">10</text>
<text x="130.3" y="140.4">74</text>
<text x="134.3" y="138.6">Vdd</text>
<text x="134.3" y="141.6">Vdd</text>
<text x="158.7" y="138.6">Gnd</text>
<text x="158.7" y="141.6">Gnd</text>
<text x="164.3" y="140.4">50</text>
<text x="164.3" y="143.4">56</text>
<text x="232.4" y="138.6">9_D3</text>
<text x="232.4" y="141.6">9_D4</text>
<text x="243.2" y="140.4">14</text>
<text x="243.2" y="143.4">16</text>
<text x="253.2" y="140.4">13</text>
<text x="253.2" y="143.4">15</text>
<text x="2.6" y="147.3" transform="rotate(-90 2.6 147.3)">D</text>
<text x="130.3" y="146.4">32</text>
<text x="130.3" y="149.4">51</text>
<text x="134.3" y="144.6">Vdd3</text>
<text x="134.3" y="147.6">Vdd3</text>
<text x="158.7" y="144.6">Gnd</text>
<text x="158.7" y="147.6">Gnd</text>
<text x="164.3" y="146.4">66</text>
<text x="164.3" y="149.4">71</text>
<text x="232.4" y="144.6">9_D5</text>
<text x="232.4" y="147.6">9_D6</text>
<text x="243.2" y="146.4">18</text>
<text x="243.2" y="149.4">20</text>
<text x="253.2" y="146.4">17</text>
<text x="253.2" y="149.4">19</text>
<text x="295.7" y="147.3" transform="rotate(-90 295.7 147.3)">D</text>
<text x="130.3" y="155.4">28</text>
<text x="130.3" y="152.4">70</text>
<text x="134.3" y="150.6">Vdd3</text>
<text x="134.3" y="153.6">Vdd3</text>
<text x="158.7" y="150.6">Gnd</text>
<text x="158.7" y="153.6">Gnd</text>
<text x="164.3" y="155.4">29</text>
<text x="164.3" y="152.4">75</text>
<text x="232.4" y="150.6">9_D7</text>
<text x="232.4" y="153.6">9_D8</text>
<text x="243.2" y="152.4">22</text>
<text x="243.2" y="155.4">24</text>
<text x="253.2" y="152.4">21</text>
<text x="253.2" y="155.4">23</text>
<text x="134.3" y="156.6">VddA</text>
<text x="157.3" y="156.6">GndA</text>
<text x="231.3" y="159.6">9_D10</text>
<text x="232.4" y="156.6">9_D9</text>
<text x="243.2" y="158.4">26</text>
<text x="253.2" y="158.4">25</text>
<text x="103.9" y="163.3">9_Gnd</text>
<text x="165.9" y="163.3">9_Gnd</text>
<text x="254.8" y="166.3">9_Gnd</text>
<text x="2.6" y="189.1" transform="rotate(-90 2.6 189.1)">E</text>
<text x="295.7" y="189.1" transform="rotate(-90 295.7 189.1)">E</text>
<text x="20.7" y="208.6">1</text>
<text x="63" y="208.6">2</text>
<text x="105.3" y="208.6">3</text>
<text x="147.7" y="208.6">4</text>
<text x="190" y="208.6">5</text>
<text x="232.3" y="208.6">6</text>
<text x="274.7" y="208.6">7</text>
</g>
<g font-size="2" fill="#c04040">
<text x="94" y="15.6">J2</text>
<text x="117.9" y="17.6">C6</text>
<text x="123.9" y="17.5">100n</text>
<text x="133.9" y="12.6">U3</text>
<text x="16" y="19.6">J7</text>
<text x="21" y="20">Mount</text>
<text x="117.9" y="20.6">C7</text>
<text x="123.9" y="20.4">100n</text>
<text x="211.8" y="18.6">J3</text>
<text x="246.8" y="18.6">J4</text>
<text x="16" y="24.6">J8</text>
<text x="16" y="29.5">J9</text>
<text x="21" y="25">Mount</text>
<text x="21" y="30">Mount</text>
<text x="94" y="25">S/PDIF</text>
<text x="16" y="34.5">J10</text>
<text x="21" y="34.9">Mount</text>
<text x="112.9" y="32.6">R1</text>
<text x="112.9" y="35.9">100e</text>
<text x="104.9" y="44.5">C4</text>
<text x="112.9" y="44.5">C5</text>
<text x="104.9" y="48.9">100n</text>
<text x="112.9" y="48.9">100n</text>
<text x="15" y="60.5">J1</text>
<text x="50" y="60.5">U1</text>
<text x="211.8" y="60.9">IO_A</text>
<text x="246.8" y="60.9">IO_B</text>
<text x="15" y="69.9">5V</text>
<text x="50" y="69.9">TLV1117-33</text>
<text x="71" y="71.5">C2</text>
<text x="246.8" y="69.5">J5</text>
<text x="71" y="75.9">47u</text>
<text x="50" y="89.5">U2</text>
<text x="192.9" y="95.5">R2</text>
<text x="208.8" y="95.5">R3</text>
<text x="35" y="100.5">C1</text>
<text x="50" y="98.9">TLV1117-25</text>
<text x="71" y="100.5">C3</text>
<text x="192.9" y="98.9">100e</text>
<text x="208.8" y="98.9">100e</text>
<text x="35" y="104.9">47u</text>
<text x="71" y="104.9">47u</text>
<text x="184.9" y="107.5">C21</text>
<text x="192.9" y="107.5">C22</text>
<text x="200.8" y="107.5">C23</text>
<text x="208.8" y="107.5">C24</text>
<text x="184.9" y="111.9">100n</text>
<text x="192.9" y="111.9">100n</text>
<text x="200.8" y="111.9">100n</text>
<text x="208.8" y="111.9">100n</text>
<text x="246.8" y="111.9">IO_C</text>
<text x="108.9" y="119.5">C8</text>
<text x="114.9" y="119.4">100n</text>
<text x="108.9" y="122.5">C9</text>
<text x="108.9" y="125.5">C10</text>
<text x="114.9" y="122.4">100n</text>
<text x="114.9" y="125.3">100n</text>
<text x="246.8" y="120.5">J6</text>
<text x="108.9" y="128.5">C11</text>
<text x="108.9" y="131.4">C12</text>
<text x="114.9" y="128.4">100n</text>
<text x="114.9" y="131.4">100n</text>
<text x="108.9" y="134.5">C13</text>
<text x="108.9" y="137.5">C14</text>
<text x="114.9" y="134.3">100n</text>
<text x="114.9" y="137.4">100n</text>
<text x="108.9" y="143.4">C16</text>
<text x="108.9" y="140.4">C15</text>
<text x="114.9" y="143.3">100n</text>
<text x="114.9" y="140.3">100n</text>
<text x="108.9" y="149.4">C18</text>
<text x="108.9" y="146.4">C17</text>
<text x="114.9" y="149.3">100n</text>
<text x="114.9" y="146.3">100n</text>
<text x="108.9" y="152.4">C19</text>
<text x="108.9" y="155.4">C20</text>
<text x="114.9" y="152.3">100n</text>
<text x="114.9" y="155.3">100n</text>
<text x="133.9" y="159.8">STA310</text>
<text x="246.8" y="162.8">IO_D</text>
</g>
</svg>
